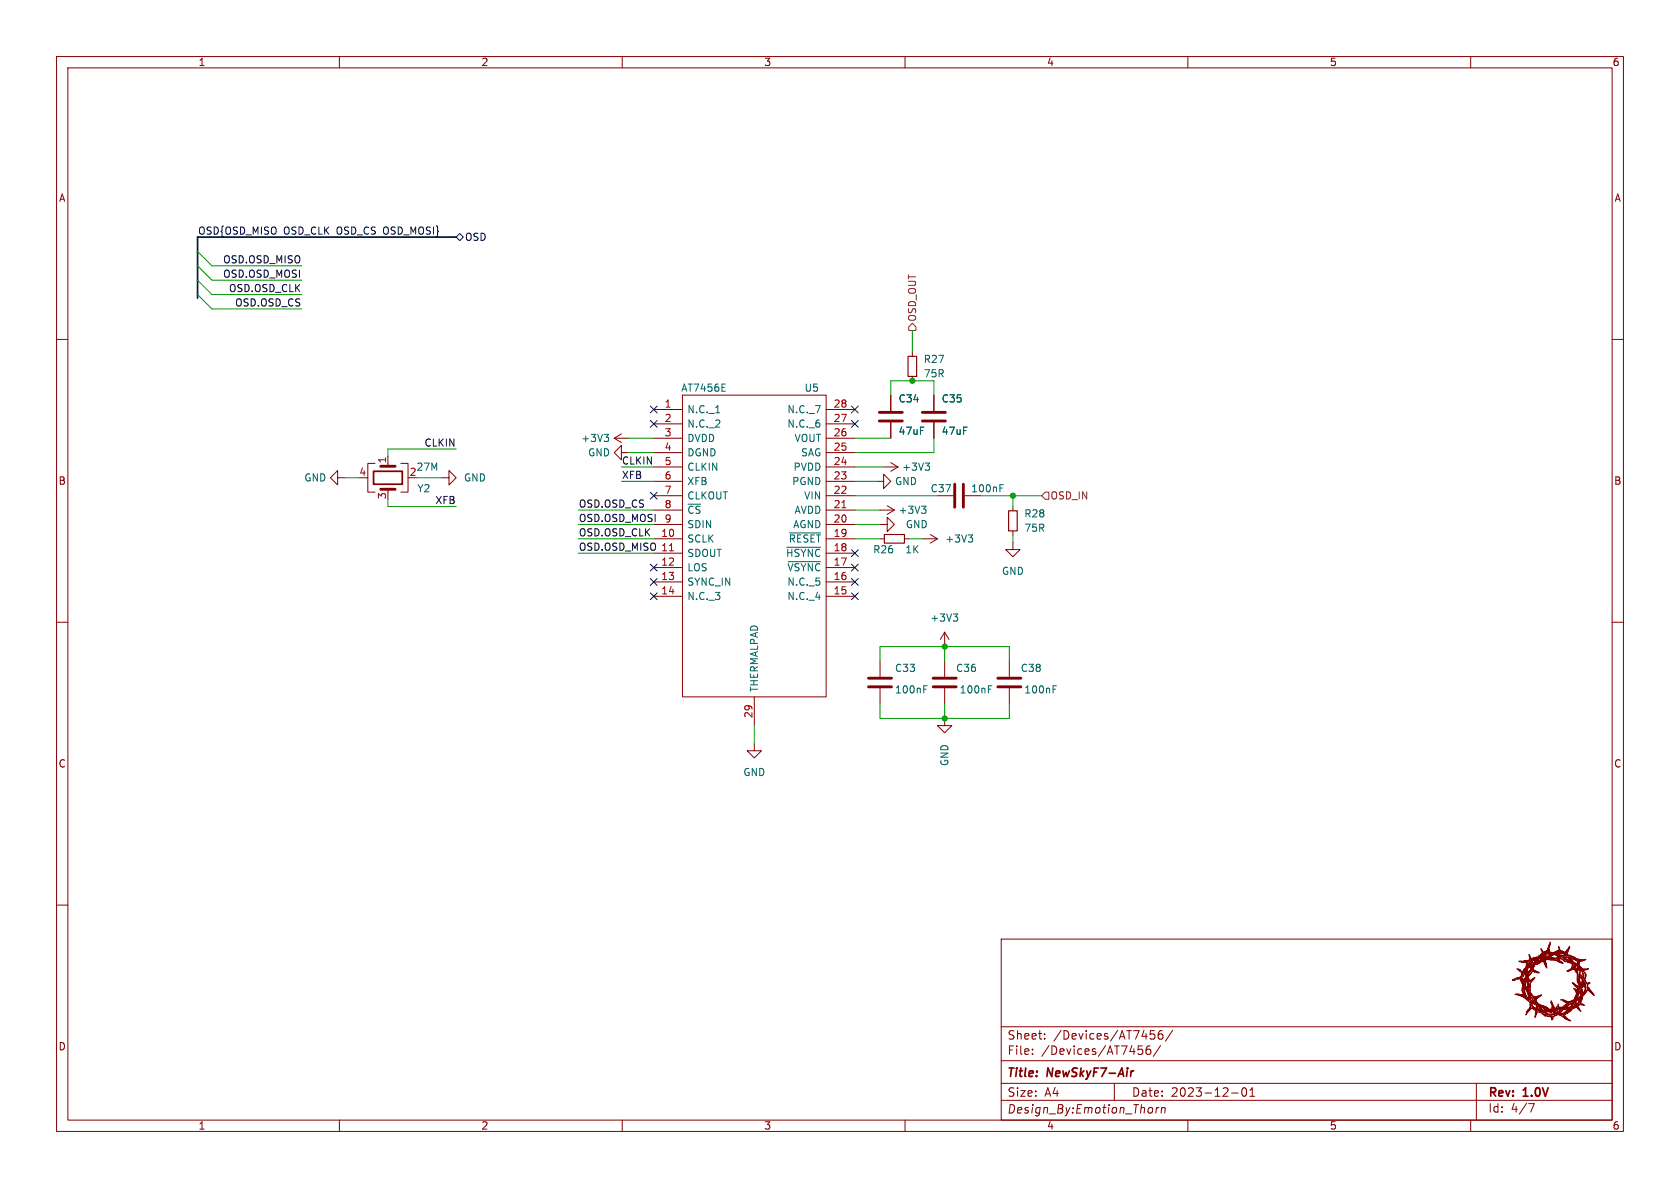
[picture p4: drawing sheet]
<svg xmlns="http://www.w3.org/2000/svg" width="297mm" height="210mm" viewBox="0 0 297 210" stroke-linecap="round" stroke-linejoin="round" font-family="sans-serif">
<g fill="none" stroke="#840000" stroke-width=".18">
<path d="M10 10h277v190h-277zM12 12h273v186h-273zM60 10v2M110 10v2M160 10v2M210 10v2M260 10v2M10 60h2M285 60h2M108.6 77.5l1.3 .7M108.6 77.5h2.5M109.9 76.7l-1.3 .8"/>
<path d="M115.6 77.5h5M115.6 72.4h5M115.6 74.9h5M120.6 69.9h25.4v53.3h-25.4zM146 77.5h5.1M146 72.4h5.1M146 74.9h5.1M157.5 69.9v2.7M157.5 74.7v2.8M161.3 62.2v.8M161.3 66.5v.8M165.1 69.9v2.7"/>
<path d="M165.1 74.7v2.8M59.7 84.5v-1.3l-1.3 1.3 1.3 1.2v-1.2h1.3M64.8 84.5h.2M66.3 81.9h-1.3v5.1h1.3M68.6 80.6v1.3M68.6 86.5v.5M70.9 81.9h1.2v5.1h-1.2M78.1 84.5h1.3v-1.3l1.2 1.3-1.2 1.2v-1.2M109.9 80v-1.3l-1.3 1.3 1.3 1.3v-1.3h1.2M115.6 95.3h5M115.6 87.6h5M115.6 82.6h5"/>
<path d="M115.6 90.2h5M115.6 97.8h5M115.6 92.7h5M115.6 85.1h5M115.6 80h5M146 95.3h5.1M146 87.6h5.1M146 82.6h5.1M146 90.2h5.1M146 97.8h5.1M146 92.7h5.1M146 85.1h5.1"/>
<path d="M146 80h5.1M154.9 85.1h1.3v-1.3l1.3 1.3-1.3 1.3v-1.3M155.6 92.7h1.2v-1.3l1.3 1.3-1.3 1.3v-1.3M155.6 95.3h.7M155.6 90.2h2.5M156.2 82.6h2.5M156.8 89.4l1.3 .8M157.5 81.8l1.2 .8M158.1 90.2l-1.3 .7M158.7 82.6l-1.2 .7M159.9 95.3h.8M163.2 95.3h2.5"/>
<path d="M164.5 94.5l1.2 .8M165.7 87.6h2.8M165.7 95.3l-1.2 .7M170.6 87.6h2.8M179.1 95.9v1.3h1.2l-1.2 1.2-1.3-1.2h1.3M179.1 89.5v.8M179.1 93.9v.7M10 110h2M115.6 100.3h5M115.6 102.9h5M115.6 105.4h5M146 100.3h5.1"/>
<path d="M146 102.9h5.1M146 105.4h5.1M155.6 116.8v2.8M167 111.8v2.5M167 116.8v2.8M167 111.8l-.8 1.2M167 111.8l.8 1.2M178.4 116.8v2.8M285 110h2M133.3 131.4v1.3h1.3l-1.3 1.3-1.2-1.3h1.2M133.3 123.2v5.1M155.6 121.7v2.8"/>
<path d="M167 127v1.3h1.3l-1.3 1.2-1.3-1.2h1.3M167 121.7v2.8M178.4 121.7v2.8M10 160h2M285 160h2M177 166h108v32h-108zM60 198v2M110 198v2M160 198v2M177 194.5h108M177 191.5h108M177 187.5h108"/>
<path d="M177 181.5h108M182.5 186.3v.1M182.5 185.5v.1M184.7 183.6v.1M184.7 182.8v.1M197 191.5v3M201.2 184.9h.8M201.2 185.5h.5l.3 .3-.1 .5h-.7M203.3 184.9a.59 .59 0 0 0-.7 .6v.6l.1 .2 .5 .1 .2-.1 .1-.5-.2-.3h-.4l-.3 .3M203.4 182.2h.7M203.4 182.8h.5l.3 .3-.2 .5h-.6M203.7 195.8l.1 .3-.2 .5"/>
<path d="M204.5 195.8l-.2 1M204.9 195.8h-.3l-.2 .3M205.2 184.8l-1.3 2M205.4 195.9l.2-.1h.4l-.1 1M205.4 195.8l-.1 1M205.5 182.2a.59 .59 0 0 0-.8 .6v.6l.2 .2 .4 .1 .2-.1 .1-.5-.1-.3h-.5l-.3 .3M207.3 182.1l-1.3 2M210 198v2M217.7 193.2h1.2M219.7 192.4l.2-.1a.81 .81 0 0 1 .6 .6 .81 .81 0 0 1-.3 .8l-.2 .1a.81 .81 0 0 1-.3-1.4zM221 193.8h.8M221 192.7l.4-.4v1.5"/>
<path d="M260 198v2M261 191.5v6.5M270.2 195.1h1l-.6 1.5"/>
</g>
<path d="M66 83.3h5.1v2.3h-5.1zM200.4 189.3l-.4 .1" fill="none" stroke="#840000" stroke-width=".3"/>
<g fill="#840000" stroke="#840000" stroke-width=".18">
<path d="M276 179.5l.9 .6-.5-.7 .5-.2-.4 .3 1.2 1-.8-.3h.2h.1a1.56 1.56 0 0 1-1.2-.7z"/>
<path d="M273.5 179.7h.9v.5l.2-.2-.2 .3a.61 .61 0 0 0-.9-.6z"/>
<path d="M270.3 178.3h.1a.71 .71 0 0 1 1 .3l.3 .3-.1 .5 .1-.5-.1 .1-.1 .8-.1 .1 .1-1.2-.4-.3-.3-.1-.2 .1-.9 1 .2-.6a.5 .5 0 0 0 .6-.4l-.6 .4z"/>
<path d="M276.3 169.2h.2l-.1 .2 .2 .1v-.2l.2 .2v.1h.3v.1l.5 .1-.3-.4 1.1 1.9 .4 .3a.75 .75 0 0 0-.1-.9l.4 .3 .2 .5h.3l-.5-.5 .5 .3-.1-.3-1-.6-.1-.1h-.1l.2 .3v.1l.2 .8-.4-1-.7-1.1h.1l.4 .6 .6 .4 .2-.1v-.3a2.92 2.92 0 0 0-2.3-.7 2.41 2.41 0 0 1 2.4 .8l-.1 .4 .2 .1a1.64 1.64 0 0 0 1.8 .7l-.6 .2h-.2l.3-.1h-.4v.1h-.1l.1 .2-.3-.1a.48 .48 0 0 1-.5 0 .48 .48 0 0 1-.2-.6l-.1 .5 .1 .9a3.2 3.2 0 0 0 .4 1.9l-.3 .2-.7-.4 .7 .8 .5-.8h.4v-.2h.2l-.2-.1-.1 .2h-.1l.1-.3-.2 .4h-.1l.1-.6h.2h-.2v-.2l-.3-.6a1.62 1.62 0 0 1 .7 1.1h.1a1.91 1.91 0 0 1-.3 2l.8-.8 .9 .7-.9-1-.1-.1 .3 .2-.3-.2 .1-.1 1.1 1.5-1.1-1-.8 1 .3-1.5 .1 .1-.1-.1a.32 .32 0 0 0-.4 0 .32 .32 0 0 0-.1 .4l.1 .4a3.2 3.2 0 0 1-.3 2l.5 .3h-.2a.61 .61 0 0 0-.9 .3l.6 .9-.7-.7 .4 .4-.2-.4-.3-.1-.7 .3-.4 .5-.6 .3 .6-.4 .5-.6a.35 .35 0 0 0 .5-.3l-.4 .3-.1-.1 .1-.1-.1 .1a.44 .44 0 0 1 .7 0l-.1-.3 .2 .1a.72 .72 0 0 1 .9-.2l-.6-.4-.2 .5h-.3l-.3-.4 .1-.1-.1-.1h.2l.2 .5 .2-.5a.64 .64 0 0 0 .7-.8l-.1-1.4-.1 .8a1.51 1.51 0 0 1-.2 1.3v-.1l-.3 .2 .3-.3 .1-.6-.3 .3h.2l-.7 .6h-.2l.7-.6-1.6 .8-.9 .7 1.8-.9a3.6 3.6 0 0 1-2.3 2.2l-.3-.1 .5 .1-.6-.2v.2l.3 .2h-.2a1.27 1.27 0 0 0-1.2 .3l1.8-1.4-.5 .7 .6-.1a.73 .73 0 0 1 .8-.3h-.4l.4-.3 .1 .2v-.2l.2 .1v-.3l.4-.7a.82 .82 0 0 0-.9 .4l-.3 .1 .9 .1-1.3 .2-.8-.1-.1-.1h.9h-.9v-.6l.1 .6a1.43 1.43 0 0 0 1.3-.8l-.7-.5 .9 .6 .3-.2h-.3l-1.2-.5h.5l1.1 .4 .5-.3 .4 .1 .1-.3-.2 .2h-.3l.3-.2h.3h-.3l.1-.2 .4 .1v-.1a.63 .63 0 0 0 .6-.4 .63 .63 0 0 0-.1-.7l-.5 1.1 .7-1.4a.59 .59 0 0 1 .7-.6v-.1h-.2l.2-.2a1.94 1.94 0 0 0-1.2 1.4l-.4 .9h-.2l.5-.9v-.2v.1l.1-.2-.4-.1h.4h-.4l.1 .5-.3-.7h.1l-.1-.1 .4 .2 .2-.1-1-1.2 1.2 .7-.4-.8 .2-.5-.2 .4v-1.4l-.2-.2h.1l.1-.1-.2 .1-.5-.8-.2 .2 .3 .1-1.2 .3 .6-.2 .2-.2-.8 .4 .9-.6v-.2h.3h-.3a.53 .53 0 0 0 0-.5 .53 .53 0 0 0-.6-.2l-.2-.1h.6l-1.3-.7z"/>
<path d="M272.9 179.3l.6 .3h-.4l-.2-.2 .2 .2 .1-.1z"/>
<path d="M271.2 176.3l.6-.1h-.2l.9-.3-.3 .3a.67 .67 0 0 0-.6 .5 .67 .67 0 0 0 .2 .7l.1 .3 .1-.3 1.3 .6 .6 .4 1-.1h-.2l.2-.1 .7 .1-1.2 .1-.2 .2h1.2h-1.1l1 .3 .6-.5h.2a2.25 2.25 0 0 1-2.7 .9l-.2-.2h.2h-.2l-.1-.1-.3 .1 .3-.2a1.94 1.94 0 0 0 1.8 .2h.2l-.2-.1 .4 .1-1.1-.3-.4-.3h.3h-.3l-.7-.4h.4l.1 .3-.1-.3h-.5l.1-.1-1-.3-.1 .2a2.94 2.94 0 0 1 1.8 .8l.5 .3-.6-.2-.2 .1-.1-.2-1.1 .1-.9-.5a.45 .45 0 0 1 .6 .3l.3 .2 .4-.2 .9 .1-1.2-.1-.1-.1h.2h-.4l-.5-.2h-.2l-.3-.2h.2a.83 .83 0 0 1-.7-1l-.2 .2v-.2a.56 .56 0 0 1 .5 .7l.5 .5 .4-.2h-.2l-.1-.5-.6-.3 .5 .2-.1-.4 .4 .9 .1-.1a.35 .35 0 0 0 .1 .5 .35 .35 0 0 0 .5-.1l-.5-.4 .3 .1a.95 .95 0 0 0 1.1 .6h.1l-.3-.1v-.1l-.8-.4-.4-.1-.2-.5h.1h-.1l-.2-.3 .2 .2v-.1l-.4-.5h.1v.2l.1-.3 .8-.6-.8 .4-.1 .3h-.1l-.1-.2 .1 .2 .1-.3-.2 .1v-.2h.2z"/>
<path d="M272 178.9a.55 .55 0 0 1 .8 .4l-.3-.2z"/>
<path d="M274.5 179.1h.4z"/>
<path d="M271.8 178.9h.1z"/>
<path d="M273.3 178.9h.1z"/>
<path d="M275.6 178.5h.1z"/>
<path d="M276.4 178.4l1.1-.1z"/>
<path d="M274.4 177.8v.5z"/>
<path d="M270.5 177.5a.38 .38 0 0 1 .2 .4 .38 .38 0 0 1-.3 .3z"/>
<path d="M274.2 176.9l.5 1.1-.1 .2-.3-.6-.1-.4 .2 .2-.2-.2z"/>
<path d="M275.3 177.9l-.2 .3z"/>
<path d="M278.3 177.5l.2 .3-.3-.2z"/>
<path d="M279.9 177.7h.2z"/>
<path d="M270.4 175.6l.2 .6a1.33 1.33 0 0 1 .6 1.1l-.5-.2-.1-.3 .5 .3v-.2a1.66 1.66 0 0 1-.7-1.3z"/>
<path d="M273.1 168.8l.4 .3z"/>
<path d="M270.3 168.7l.2 .5h.1a.38 .38 0 0 0 .6 .2l.1-.1-.3 .1 .6-.2h.3l.5-.5 .4-.3 .2 .1-.3-.3v.3l-.3 .2 .2-.2v-.3h.1l-.2-.1-.1-.4 .5 .7 .2-.2 .1 .1-.1 .1h.2v-.2h.2l.1-.1-.3 .1 .4-.4v-.2l-.1 .2 .1-.4a.45 .45 0 0 1 0 .7v.2l.2-.5v.5a1.64 1.64 0 0 0 1.7-.5l.1 .2-.1-.7 .2 .6v.4l.2-.3 .3 .1-.1 .1 .6 .1 .2 .3 .2-.5-.5 .2 .4-.3v-.1l-.2 .2 .6-.8-.2 .6a.54 .54 0 0 0-.2 .7 .54 .54 0 0 0 .6 .3l.4 .2a3.2 3.2 0 0 0 2.3 .5l-.7 .3 .2-.2h-.9l.1 .3 .4-.1a.51 .51 0 0 0-.3 .6l-.2-.2a.82 .82 0 0 0-.5-.9l-.3-.1a2.47 2.47 0 0 0-2.1-.1l-.4-.2h.5h-.5l-.7-.3 1.7 1.3 .2-.1 .2 .1a.71 .71 0 0 1-.9-.4l-.3-.1-.3 .1 .3-.2-.2-.1-.9 .2h-.9l.5-.2h-1.7h-.3v.2l-.2-.1-.3 .3h.7l.1-.2h.4l-.5-.1h.1l1.2 .2-.5-.1-.2 .3 .2 .6-.2-.2v.2l.1 .4 .1-.2 .1 .5-.5-.7h.2a.37 .37 0 0 1-.3-.6v-.1l.1 .2v.4l.2-.7-1.2 .5-.1-.1 .3-.1h-.5h.6l.1-.2-.7 .2 .7-.8h.5v-.3l.2 .3v.1l1.6 .1v.1l1-.2h-.3l-.2-.2a.52 .52 0 0 0-.8 0l-.4 .2a1.47 1.47 0 0 1 1.5-.5l.1 .1a.76 .76 0 0 0 .9 .1l.3-.1-.2-.1h.4h-.4l-.6-.2-.1 .1 .1-.3 .9 .4-.1-.2v.1l-.8-.4-.3 .6h-.1v-.3l-.6 .1 .5-.3v-.1l-.6 .3 .1-.2-.4 .2 .1 .1-.6 .2-.3 .3 .1 .1-.4-.1 .6-.4-1.2 .1 .4-.2 .7-.1h-.1h.5h-.1a1.67 1.67 0 0 0-1.7 .4h.2l-.6 .2-.6 .9-.2-.1 .4-.6-.9 .4h.2l.5-.2-.1 .2-.6 .3 .3 .2 .1-.2v.3l.2-.2v-.1h.3v.2l-1.6 .7v.2l2.4-1.2 .3 .1-1.7 .6-.1 .7 1.1 .7-.7-.1 .3-.1-.6-.2-1 1 .2 .7 1-.5-.9 1.1v.8v-.8l.2-.5-.4 .1v-.1h.1l-.2-.1 .6 .1 .4-.5-.4 .4h-.6v-.3l-.1-.1 .3 3.1 .2 .7-.1 .1v-.1l-.1-.1-.2 .2-.5-.5a.7 .7 0 0 0-.8-.3l.6 .3 .8 .7-.2-.1a3 3 0 0 0-1.8-1l.7-.1-.2 .1a.35 .35 0 0 0 .4-.1 .35 .35 0 0 0 0-.5v-.1l.2 .5-.1 .2 .2 .1v-.2l.5 .7 .3 .1-.1-1.4 .1 1.2-.5-1.5h.1l.1 .4v-.4h.2h-.4l-.3-.2a2.17 2.17 0 0 0 .7 1.8 2.05 2.05 0 0 1-.7-2l.3 .3-.2-.3 .1-.2h-.2l-.1-.2-.2 1.1v-.2l-.1 .1 .1-1-.4-1 .5 .9-.4-1.1-1.3 .3h.4l-.3 .1h-.3l.8-.5 .2 .1-.2-.1h.4l.3-.2-.2 .2 .2 .1v-1l.2 .3 .2-.3a2.84 2.84 0 0 0 .2 2.2l.2 .1-.2-.4h.1l.3-.7a1.11 1.11 0 0 0 .3 1.7v-.7l-.1 .6-.1-.8 .1 .1v-.1h-.1l-.1-.4 .1 .1v-.1h-.1v-.2v-.3l1.2-1.5-.2-.1-.1 .1 .4-.7-1.2 .4 .1 .7-.1 .3v-1.1l.2-.5h.2l-.1 .1 .9-.4a.7 .7 0 0 1-.5-.8l-.2-.1 .3 .4a.45 .45 0 0 1-.4 .8l.3-.4-.1 .2-.1-.2-.1 .1-.2 .3 .3-.8-.3 .2-.2 .6-.1 .1h.1l-.1 1.6-.1 .2 .2-.2 .7-1-.1-.1h.1l-.1-.1 .4-.3-1.3 2.3-.2 .7-.2-.1 .1-.6 .5-.6-.2-.1v-.3l.1 .2v-.3l-.1 .1-.1-.6 .1 .1 .1-.1h-.2l-.1-.2a.48 .48 0 0 1-.6 .6v-.3l.3 .2 .3-.6h.2v.1h.1v-.8l.1-.1 .2 .1-.2-.2 .3-.5-.2 .2-.7-.1 1.1-.2-.1-.7h.2h-.2z"/>
<path d="M270.5 175.3l.3 .6 .3 .2h-.2l.2 .2-.4-.5-.1-.1h.1h-.1z"/>
<path d="M267.8 175.8l.4-.1 .4 .1z"/>
<path d="M270.5 174.8v.4z"/>
<path d="M278.2 174.7h.1v.1z"/>
<path d="M269.1 174.6v.1z"/>
<path d="M280.6 174.1l.1 .3z"/>
<path d="M279.3 171.8l.2-.1a.74 .74 0 0 0-.2 .9v.7l.2 .8a3.4 3.4 0 0 1-.2-2.3z"/>
<path d="M280.7 173.8h.4l-.5 .2v-.1l.3-.1-.3 .1z"/>
<path d="M279.7 171.7l.3 .7v.5l.1 .1a1.15 1.15 0 0 0 0-1.2 .84 .84 0 0 1 .1 1.3l.3 .8-.4-.9-.3-.2 .1-.3z"/>
<path d="M268.2 173.1h.1z"/>
<path d="M268.4 173l.3 .1z"/>
<path d="M279.3 172.2l.4 .4z"/>
<path d="M271.2 171.8l.2 .1z"/>
<path d="M268.5 171.4l.3 .3z"/>
<path d="M268.2 171.3l.6 .2z"/>
<path d="M274 169.7a2.2 2.2 0 0 1 1.8 .4h.2l-.5-.3-.2-.3h.2l.8 .8-.6-.2a2.6 2.6 0 0 0-1.7-.4z"/>
<path d="M268.9 170.1l.8-.1 .2 .1-.2 .1z"/>
<path d="M268.5 169.9h.6l-.4 .1z"/>
<path d="M274 166.6l.1 .1-.3 .8 .1-.3h-.1v-.1h.2h-.2l.2-.3z"/>
<path d="M273.1 179.5h.1z"/>
<path d="M272 178.6h.1z"/>
<path d="M269.4 174.3l.1 .1z"/>
<path d="M269.8 174.4l.2 .2z"/>
<path d="M269.2 172.9l.1 .6z"/>
<path d="M269.5 171.7l-.2 1z"/>
<path d="M276 168.7v.1z"/>
<path d="M273.5 168.1v.1z"/>
</g>
<path d="M160.5 63h1.6v3.5h-1.6zM156.3 94.5h3.6v1.5h-3.6zM178.3 90.3h1.5v3.6h-1.5z" fill="none" stroke="#840000" stroke-width=".2"/>
<g fill="none" stroke="#840000" stroke-width=".51">
<path d="M155.4 74.4h4.1M155.4 72.9h4.1M163.1 74.4h4M163.1 72.9h4M67.3 82.4h2.5M67.3 86.5h2.5M168.8 85.6v4.1M170.3 85.6v4.1M153.5 119.9h4.1M165 119.9h4M176.4 119.9h4.1M153.5 121.4h4.1"/>
<path d="M165 121.4h4M176.4 121.4h4.1"/>
</g>
<g fill="none" stroke="#006464" stroke-width=".18">
<path d="M106.8 76.8h.8l-.4 .5M107.4 77.3l.2 .2v.3l-.2 .2M126.5 73h.8M127.6 69.2h.6M127.6 67.9h.6M139.1 96.7h6M139.3 99.3h5.8M139.6 94.2h5.5M162.9 89.5h.8l-.4 .5M163.5 90l.2 .2v.3l-.2 .2M163.5 81.9h.8l-.4 .4M164.1 82.3l.2 .3v.3l-.2 .2"/>
<path d="M171.2 94.6h.8l-.5 .4M171.7 95l.3 .3v.3l-.3 .2M176.8 86.3h.4M176.8 85.7h.6M168.5 108.5h.8l-.4 .5M169.1 109l.2 .3v.3l-.2 .2M163.3 121.8h.4M163.3 121.2h.6M174.7 121.8h.5M174.7 121.2h.6M186.2 121.8h.4M186.2 121.2h.6"/>
</g>
<path d="M118.4 97.4h.7M148.8 89.8h.8" fill="none" stroke="#a90000" stroke-width=".18"/>
<g fill="none" stroke="#000084" stroke-width=".18">
<path d="M80.6 41.9l.7-.6 .6 .6-.6 .6zM115 71.8l1.2 1.2M115 74.3l1.2 1.2M116.2 71.8l-1.2 1.2M116.2 74.3l-1.2 1.2M150.5 71.8l1.2 1.2M150.5 74.3l1.2 1.2M151.7 71.8l-1.2 1.2M151.7 74.3l-1.2 1.2M115 87l1.2 1.2M115 99.7l1.2 1.2M116.2 87l-1.2 1.2"/>
<path d="M116.2 99.7l-1.2 1.2M150.5 97.2l1.2 1.2M150.5 99.7l1.2 1.2M151.7 97.2l-1.2 1.2M151.7 99.7l-1.2 1.2M115 104.8l1.2 1.2M115 102.3l1.2 1.2M116.2 104.8l-1.2 1.2M116.2 102.3l-1.2 1.2M150.5 102.3l1.2 1.2M150.5 104.8l1.2 1.2M151.7 102.3l-1.2 1.2"/>
<path d="M151.7 104.8l-1.2 1.2"/>
</g>
<path d="M161.3 57.2l.6 .6v.6h-1.2v-.6zM184.8 87h.6v1.3h-.6l-.7-.7z" fill="none" stroke="#725600" stroke-width=".18"/>
<path d="M80.6 41.9h-45.7v10.8" fill="none" stroke="#000084" stroke-width=".3"/>
<g fill="none" stroke="#009600" stroke-width=".18">
<path d="M34.9 44.5l2.6 2.5h15.8M34.9 49.5l2.6 2.6h15.8M34.9 47l2.6 2.5h15.8M34.9 52.1l2.6 2.5h15.8M161.3 58.4v3.8M80.6 79.4h-12v1.2M111.1 77.5h4.5M151.1 77.5h6.4M157.5 69.9v-2.6h7.6v2.6M165.1 77.5v2.5h-14M61 84.5h2.5M68.6 88.3v1.2h12"/>
<path d="M73.7 84.5h4.4M102.2 97.8h13.4M102.2 95.3h13.4M102.2 90.2h13.4M102.2 92.7h13.4M109.9 82.6h5.7M109.9 85.1h5.7M111.1 80h4.5M151.1 82.6h5.1M151.1 87.6h14.6M151.1 95.3h4.5M151.1 90.2h4.5"/>
<path d="M151.1 85.1h3.8M151.1 92.7h4.5M160.7 95.3h2.5M173.4 87.6h10.7M179.1 87.6v1.9M179.1 94.6v1.3M155.6 116.8v-2.5h22.8v2.5M167 114.3v2.5M133.3 128.3v3.1M155.6 124.5v2.5h22.8v-2.5M167 124.5v2.5"/>
</g>
<g fill="#009600" stroke="#009600" stroke-width=".18">
<circle cx="161.3" cy="67.3" r=".46"/>
<circle cx="167" cy="114.3" r=".46"/>
<circle cx="167" cy="127" r=".46"/>
<circle cx="179.1" cy="87.6" r=".46"/>
</g>
<g font-size="2.1" fill="#840000">
<text x="178" y="184">Sheet:</text>
<text x="186.2" y="184">/Devices/AT7456/</text>
<text x="177.9" y="190.8">Title:</text>
<text x="178" y="186.7">File:</text>
<text x="184.1" y="186.7">/Devices/AT7456/</text>
<text x="185.1" y="190.8">NewSkyF7-Air</text>
<text x="178" y="197.1">Design_By:Emotion_Thorn</text>
<text x="178" y="194.1">Size:</text>
<text x="184.7" y="194.1">A4</text>
<text x="200" y="194.1">Date:</text>
<text x="207" y="194.1">2023-12-01</text>
<text x="263" y="194.3">Rev:</text>
<text x="263" y="196.9">Id:</text>
<text x="267.1" y="196.9">4/7</text>
<text x="269.4" y="194.3">1.0V</text>
</g>
<g font-size="1.8" fill="#840000">
<text x="35" y="11.9">1</text>
<text x="85" y="11.9">2</text>
<text x="135" y="11.9">3</text>
<text x="185" y="11.9">4</text>
<text x="235" y="11.9">5</text>
<text x="285" y="11.9">6</text>
<text x="10.3" y="35.9">A</text>
<text x="285.3" y="35.9">A</text>
<text x="10.3" y="85.9">B</text>
<text x="285.3" y="85.9">B</text>
<text x="10.3" y="135.9">C</text>
<text x="285.3" y="135.9">C</text>
<text x="10.3" y="185.9">D</text>
<text x="285.3" y="185.9">D</text>
<text x="35" y="199.9">1</text>
<text x="85" y="199.9">2</text>
<text x="135" y="199.9">3</text>
<text x="185" y="199.9">4</text>
<text x="235" y="199.9">5</text>
<text x="285" y="199.9">6</text>
</g>
<g font-size="1.8" fill="#000084">
<text x="34.9" y="41.6">OSD{OSD_MISO</text>
<text x="50.1" y="41.6">OSD_CLK</text>
<text x="59.6" y="41.6">OSD_CS OSD_MOSI}</text>
<text x="82.1" y="42.8">OSD</text>
</g>
<g font-size="1.8" fill="#0f0f0f">
<text x="39.3" y="46.6">OSD.OSD_MISO</text>
<text x="39.3" y="49.2">OSD.OSD_MOSI</text>
<text x="40.4" y="51.7">OSD.OSD_CLK</text>
<text x="41.5" y="54.3">OSD.OSD_CS</text>
<text x="74.9" y="79">CLKIN</text>
<text x="109.9" y="82.2">CLKIN</text>
<text x="76.9" y="89.2">XFB</text>
<text x="102.2" y="89.8">OSD.OSD_CS</text>
<text x="109.9" y="84.7">XFB</text>
<text x="102.2" y="94.9">OSD.OSD_CLK</text>
<text x="102.2" y="92.4">OSD.OSD_MOSI</text>
<text x="102.2" y="97.4">OSD.OSD_MISO 11</text>
</g>
<g font-size="1.8" fill="#725600">
<text x="162.2" y="57" transform="rotate(-90 162.2 57)">OSD_OUT</text>
<text x="185.6" y="88.5">OSD_IN</text>
</g>
<g font-size="1.8" fill="#006464">
<text x="163.2" y="64.4">R27</text>
<text x="120.3" y="69.4">AT7456E</text>
<text x="142.1" y="69.4">U5</text>
<text x="158.8" y="71.3">C34</text>
<text x="163.2" y="66.9">75R</text>
<text x="166.4" y="71.3">C35</text>
<text x="121.4" y="73.3">N.C._1</text>
<text x="121.4" y="75.8">N.C._2</text>
<text x="139.1" y="75.8">N.C._6</text>
<text x="139.1" y="73.3">N.C._7</text>
<text x="158.8" y="77.1">47uF</text>
<text x="166.4" y="77.1">47uF</text>
<text x="73.5" y="83.4">27M</text>
<text x="102.7" y="78.3">+3V3</text>
<text x="103.9" y="80.9">GND</text>
<text x="121.4" y="78.3">DVDD</text>
<text x="121.4" y="80.9">DGND</text>
<text x="121.4" y="83.4">CLKIN</text>
<text x="140.2" y="83.4">PVDD</text>
<text x="140.4" y="78.3">VOUT</text>
<text x="141.5" y="80.9">SAG</text>
<text x="159.4" y="83.4">+3V3</text>
<text x="53.7" y="85.3">GND</text>
<text x="73.7" y="87.2">Y2</text>
<text x="81.9" y="85.3">GND</text>
<text x="121.4" y="86">XFB</text>
<text x="121.4" y="88.5">CLKOUT</text>
<text x="139.9" y="86">PGND</text>
<text x="142.1" y="88.5">VIN</text>
<text x="158.1" y="86">GND</text>
<text x="164.4" y="87.2">C37</text>
<text x="171.6" y="87.2">100nF</text>
<text x="121.4" y="91">~{CS}</text>
<text x="121.4" y="93.6">SDIN</text>
<text x="140.1" y="93.6">AGND</text>
<text x="140.4" y="91">AVDD</text>
<text x="158.8" y="91">+3V3</text>
<text x="160" y="93.6">GND</text>
<text x="181" y="91.7">R28</text>
<text x="181" y="94.2">75R</text>
<text x="121.4" y="96.1">SCLK</text>
<text x="121.4" y="98.7">SDOUT</text>
<text x="121.4" y="101.2">LOS</text>
<text x="138.9" y="98.7">~{HSYNC}</text>
<text x="139.1" y="101.2">~{VSYNC}</text>
<text x="139.3" y="96.1">~{RESET}</text>
<text x="154.3" y="98">R26</text>
<text x="159.9" y="98">1K</text>
<text x="167" y="96.1">+3V3</text>
<text x="177" y="101.8">GND</text>
<text x="121.4" y="103.7">SYNC_IN</text>
<text x="121.4" y="106.3">N.C._3</text>
<text x="139.1" y="106.3">N.C._4</text>
<text x="139.1" y="103.7">N.C._5</text>
<text x="164.4" y="110.1">+3V3</text>
<text x="158.1" y="119">C33</text>
<text x="168.9" y="119">C36</text>
<text x="180.3" y="119">C38</text>
<text x="134.2" y="122.4" transform="rotate(-90 134.2 122.4)">THERMALPAD</text>
<text x="158.1" y="122.8">100nF</text>
<text x="169.6" y="122.8">100nF</text>
<text x="181" y="122.8">100nF</text>
<text x="131.3" y="137.4">GND</text>
<text x="167.9" y="135.5" transform="rotate(-90 167.9 135.5)">GND</text>
</g>
<g font-size="1.8" fill="#a90000">
<text x="117.4" y="72.1">1</text>
<text x="117.4" y="74.7">2</text>
<text x="117.4" y="77.2">3</text>
<text x="147.3" y="77.2">26</text>
<text x="147.3" y="74.7">27</text>
<text x="147.3" y="72.1">28</text>
<text x="68.3" y="82" transform="rotate(-90 68.3 82)">1</text>
<text x="117.4" y="79.8">4</text>
<text x="117.4" y="82.3">5</text>
<text x="147.3" y="82.3">24</text>
<text x="147.3" y="79.8">25</text>
<text x="63.4" y="84.2">4</text>
<text x="68.3" y="88.3" transform="rotate(-90 68.3 88.3)">3</text>
<text x="72.3" y="84.2">2</text>
<text x="117.4" y="84.8">6</text>
<text x="117.4" y="87.4">7</text>
<text x="117.4" y="89.9">8</text>
<text x="147.3" y="89.9">21</text>
<text x="147.3" y="87.4">22</text>
<text x="147.3" y="84.8">23</text>
<text x="116.8" y="95">10</text>
<text x="117.4" y="92.5">9</text>
<text x="147.3" y="95">19</text>
<text x="147.3" y="92.5">20</text>
<text x="116.8" y="100.1">12</text>
<text x="147.3" y="100.1">17</text>
<text x="147.3" y="97.5">18</text>
<text x="116.8" y="102.6">13</text>
<text x="116.8" y="105.2">14</text>
<text x="147.3" y="105.2">15</text>
<text x="147.3" y="102.6">16</text>
<text x="133.1" y="127" transform="rotate(-90 133.1 127)">29</text>
</g>
</svg>
